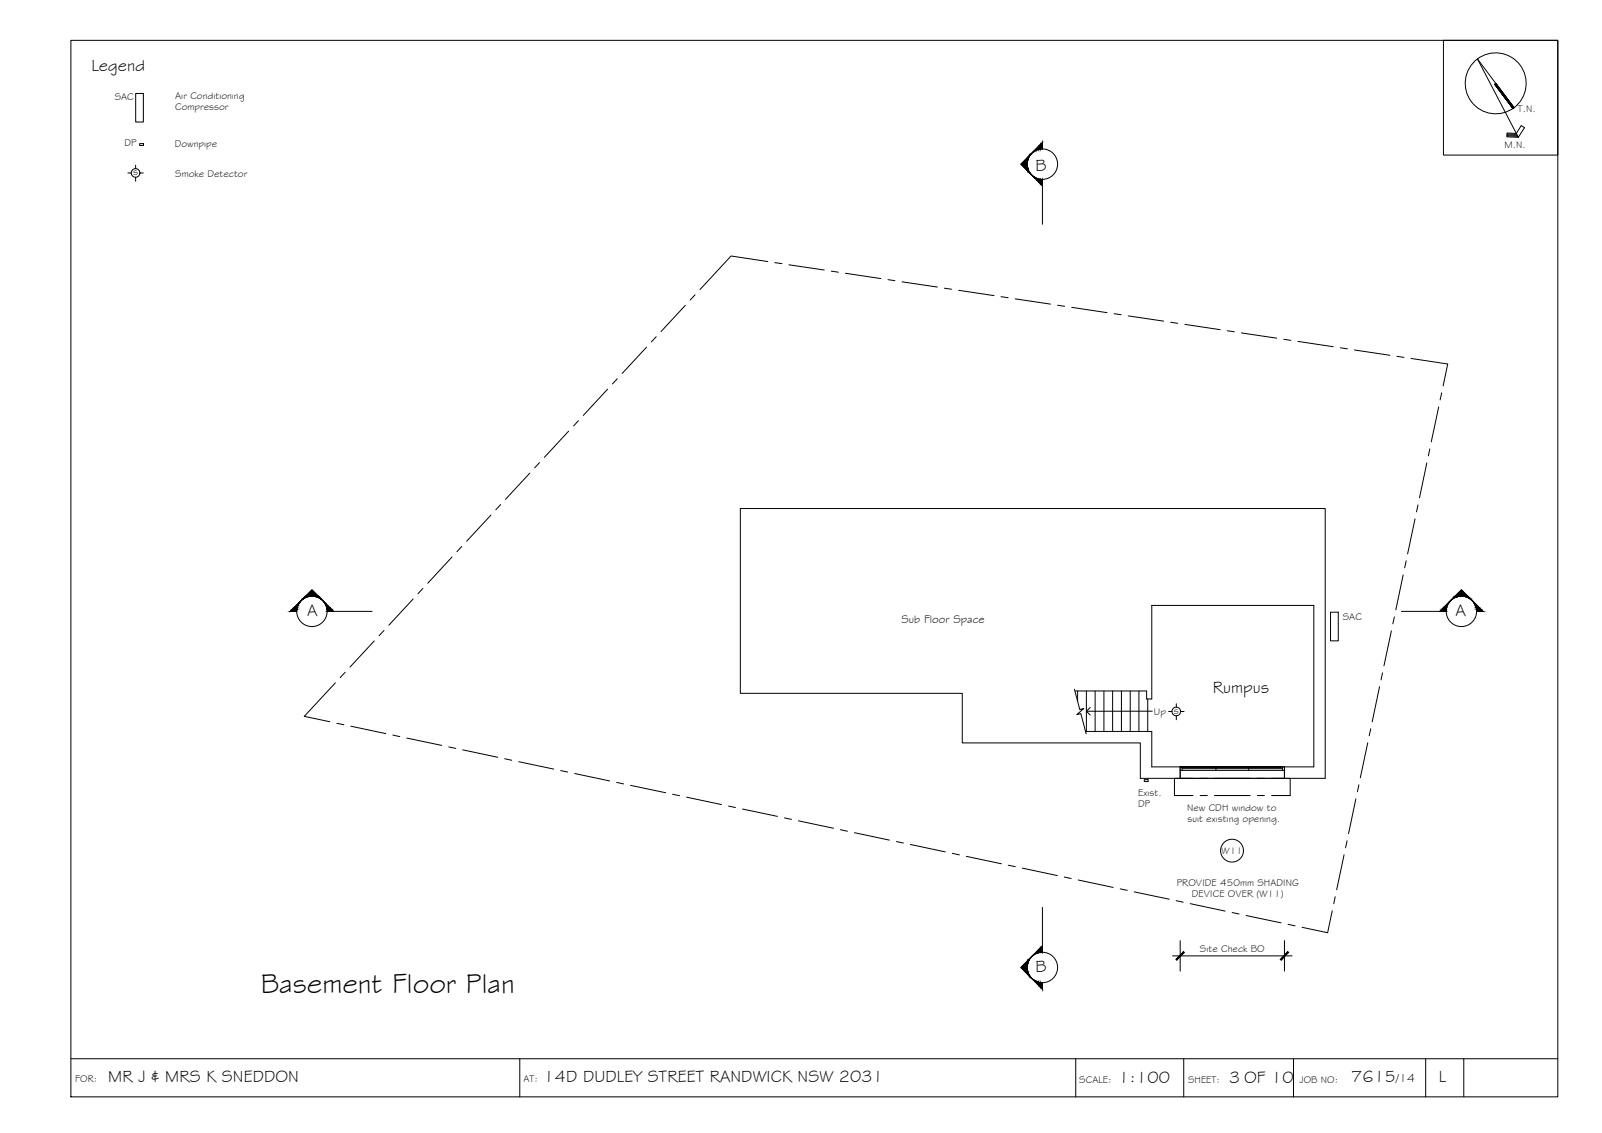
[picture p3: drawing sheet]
<svg xmlns="http://www.w3.org/2000/svg" width="420mm" height="297mm" viewBox="0 0 420 297" stroke-linecap="round" stroke-linejoin="round" font-family="sans-serif">
<!-- layer: BORDER -->
<g fill="none" stroke="#000" stroke-width=".26">
<path d="M18.6 10.6h390v277h-390zM378.6 10.6h30v30.1h-30zM392 22.1l4.8 6.4M395.2 35.6l2.9 .1M395.2 35.4l2.8 .1M395.3 35.1l2.5 .1M397.1 28.3l-9.6-12.8 10.7 20.5 1.6-2.5-.8-.6-1.3 2.1-2.4-.1-.1 1 3 .1M18.6 277.6h390M136.3 277.6v10M282.1 277.6v10M310.5 277.6v10M339.2 277.6v10"/>
<path d="M373.9 277.6v10M383.9 277.6v10"/>
<circle cx="392.3" cy="21.8" r="8"/>
</g>
<!-- layer: SERVICES -->
<g fill="none" stroke="#000" stroke-width=".26">
<path d="M35.6 24.5h2v7.5h-2zM36.6 37.6h1v.5h-1zM33.5 45.4h.9M35.6 43.3v.9M35.6 46.5v1M36.7 45.4h.9M349 160.5h2v7.5h-2zM306.5 186.5h.9M308.5 184.5v.9M308.5 187.7v1M309.7 186.5h.8M300.1 204.4h1v.5h-1z"/>
<circle cx="35.6" cy="45.3" r="1.13"/>
<circle cx="308.5" cy="186.5" r="1.13"/>
</g>
<!-- layer: EXISTING -->
<g fill="none" stroke="#000" stroke-width=".26">
<path d="M194.2 133.3h153.4v70.8h-48.5v-9.3h-46.7v-13h-58.2zM281.9 181.2h18.8v2.1h1.4v-24.6h42.5v42.4h-42.5v-9.3h-17.4M282.6 181.2v2.6M284.9 181.2v10.6M287.2 181.2v10.6M289.5 181.2v10.6M291.8 181.2v10.6M294.1 181.2v10.6M296.4 181.2v10.6M298.7 181.2v10.6M301 183.3v8.5M309.5 201.1v3"/>
<path d="M336.9 201.1v3"/>
</g>
<!-- layer: 0.13 -->
<path d="M281.8 180.7l1.4 5.3 1.1-.2-1.9 1.6 1.1-.3 1.4 5.3" fill="none" stroke="#000" stroke-width=".26"/>
<!-- layer: BORDER -->
<g fill="#000" stroke="#000" stroke-width=".26">
<path d="M392.3 21.9l4.8 6.4-.3 .1zM392.3 21.9l4.8 6.4z"/>
<path d="M392 22.1l4.8 6.3-4.5-6.5zM392 22.1l4.8 6.3z"/>
</g>
<!-- layer: BOUNDARY -->
<g fill="none" stroke="#000" stroke-width=".26">
<path d="M182.3 77.3l-1.3 1.4M201.4 68.6l-9.7-1.5-8.1 8.8M203.2 68.8l1.9 .3M206.9 69.4l9.3 1.4M218 71.1l1.9 .3M221.7 71.6l9.3 1.4M232.9 73.3l1.8 .3M236.6 73.9l9.3 1.4M247.7 75.6l1.9 .2M251.4 76.1l9.3 1.4M262.5 77.8l1.9 .3M266.2 78.4l9.3 1.3"/>
<path d="M161.9 99.3l-1.3 1.4M169.6 91l-6.4 6.9M172.1 88.3l-1.3 1.4M179.8 80l-6.4 6.9M277.4 80l1.8 .3M281.1 80.6l9.3 1.4M292.2 82.2l1.9 .3M295.9 82.8l9.3 1.4M307 84.5l1.9 .3M310.8 85l9.2 1.4M321.9 86.7l1.8 .3M325.6 87.3l9.2 1.4"/>
<path d="M336.7 89l1.8 .2M340.4 89.5l9.3 1.4M351.5 91.2l1.9 .3M355.2 91.8l9.3 1.3M366.4 93.4l1.8 .3M370.1 94l9.6 1.4-1.2 5.8M149.1 113l-6.3 6.9M151.7 110.3l-1.3 1.4M159.3 102l-6.3 6.9M375 117.7l-.4 1.8M377.3 106.7l-1.9 9.2M378.1 103l-.4 1.9"/>
<path d="M128.8 135l-6.4 6.9M131.3 132.3l-1.3 1.4M139 124l-6.4 6.9M141.5 121.3l-1.3 1.4M371.1 136l-1.9 9.2M371.9 132.4l-.4 1.8M374.2 121.4l-1.9 9.1M108.4 157l-6.4 6.9M110.9 154.3l-1.3 1.4M118.6 146l-6.4 6.9M121.1 143.3l-1.3 1.3M368 150.7l-1.9 9.2"/>
<path d="M368.8 147l-.4 1.9M88 179l-8.2 8.8 6.7 1.4M90.5 176.3l-1.3 1.3M98.2 168l-6.4 6.9M100.7 165.3l-1.3 1.4M362.6 176.4l-.4 1.8M364.9 165.4l-1.9 9.2M365.7 161.7l-.4 1.8M88.3 189.6l1.9 .4M92 190.4l9.2 1.9M103 192.7l1.8 .4M106.7 193.5l9.2 1.9"/>
<path d="M117.7 195.8l1.8 .4M121.4 196.6l9.1 1.9M132.4 198.9l1.8 .4M136 199.7l9.2 1.9M358.7 194.7l-1.9 9.2M359.5 191.1l-.4 1.8M361.8 180.1l-1.9 9.1M147.1 202l1.8 .4M150.7 202.8l9.2 1.9M161.7 205.1l1.9 .4M165.4 205.9l9.2 1.9M176.4 208.2l1.8 .4"/>
<path d="M180.1 209l9.1 1.9M191.1 211.3l1.8 .4M194.7 212.1l9.2 1.9M205.7 214.4l1.9 .4M209.4 215.2l9.2 1.9M220.4 217.5l1.9 .4M224.1 218.3l9.2 2M355.6 209.4l-1.9 9.2M356.4 205.8l-.4 1.8M235.1 220.6l1.8 .4M238.8 221.4l9.1 1.9M249.8 223.7l1.8 .4"/>
<path d="M253.4 224.5l9.2 2M264.4 226.8l1.9 .4M268.1 227.6l9.2 1.9M279.1 229.9l1.9 .4M282.8 230.7l9.2 2M293.8 233l1.8 .4M297.5 233.8l9.1 1.9M308.5 236.1l1.8 .4M312.2 236.9l9.1 2M323.2 239.2l1.8 .4M349.4 238.8l-1.2 5.7-6.7-1.4M350.2 235.1l-.4 1.8"/>
<path d="M352.5 224.1l-1.9 9.2M353.3 220.4l-.4 1.9M326.8 240l9.2 1.9M337.8 242.3l1.9 .4"/>
</g>
<!-- layer: SECTION POINT -->
<g fill="#000" stroke="#000" stroke-width=".26">
<path d="M267.7 43l1.7-1.6v3.3zM269.9 40.9l.3-.3-.3 .5zM270.2 45.4l.4 .5zM270.6 45.9l.4 .4zM271 39.8l-.4 .4zM79 157.5l-.4 .4zM79.7 156.8h.2l-.5 .3zM81.8 154.6l1.7 1.7h-3.3zM84.2 157.1l.5 .4zM84.7 157.5l.4 .4zM380.5 157.5l-.4 .4zM380.5 157.5l.4-.4z"/>
<path d="M383.3 154.6l1.6 1.7h-3.3zM385.2 156.8l.5 .3zM386.1 157.5l.4 .4zM269.4 252v3.3l-1.7-1.6zM269.9 255.6l.3 .5zM270.6 250.8l-.4 .4zM271 250.4l-.4 .4zM270.6 256.5l.4 .4z"/>
<path d="M271 39.8l.4-.4zM271.4 39.4v.2l-.4 .3z"/>
<path d="M271.9 38.9l-.5 .7zM271.9 38.9v.5l-.5 .2z"/>
<path d="M271.9 38.9v.5l.5-1zM272.4 38.4v.8l-.5 .2z"/>
<path d="M272.9 37.9l-.5 .5v.8zM272.9 37.9v1.2l-.5 .1z"/>
<path d="M272.9 37.9v1.2l.5-1.7zM273.4 37.4v1.6l-.5 .1z"/>
<path d="M269.4 41.4v1.4zM269.5 41.3l-.1 1.5z"/>
<path d="M269.4 43.3v1.4zM269.5 43.9v.9z"/>
<path d="M269.6 41.1l-.1 1.1zM269.6 41.1l-.1 1.1z"/>
<path d="M269.5 43.9v.9l.1-.4zM269.6 44.4v.6l-.1-.2z"/>
<path d="M269.6 41.1v.5l.3-.7zM269.9 40.9l-.3 .7z"/>
<path d="M269.6 44.4v.6h.3zM269.6 45h.3v.2z"/>
<path d="M270.2 40.6l-.3 .5zM270.2 40.6l.4-.4z"/>
<path d="M269.9 45v.2l.3 .2zM269.9 45.2l.3 .3z"/>
<path d="M271 46.2l.4 .3zM271 46.3l.4 .2v.2z"/>
<path d="M271.4 46.5v.2l.5 .1zM271.4 46.7l.5 .1v.4z"/>
<path d="M271.9 46.8v.4l.5-.3zM271.9 47.2l.5-.3v.8z"/>
<path d="M272.4 46.9v.8l.5-.7zM272.9 47v1.2l-.5-.5z"/>
<path d="M272.9 47v1.2l.5-1.2zM273.4 47v1.7l-.5-.5z"/>
<path d="M76.2 160.3l.5-.5h1.2zM76.2 160.3h1.6l.1-.5z"/>
<path d="M76.7 159.8l.5-.5h.8zM76.7 159.8h1.2l.1-.5z"/>
<path d="M77.2 159.3l.5-.5h.4zM77.2 159.3h.8l.1-.5z"/>
<path d="M77.7 158.8l.7-.5zM77.7 158.8h.4l.3-.5z"/>
<path d="M78.6 157.9l-.4 .4zM78.2 158.3l.5-.4z"/>
<path d="M79.7 156.8l.2-.3h.5zM79.7 156.8l.7-.3z"/>
<path d="M79.4 157.1l.5-.3zM79 157.5l.4-.4z"/>
<path d="M79.9 156.5l.2-.1h.9zM79.9 156.5l1.1-.1z"/>
<path d="M80.1 156.4l1.4-.1zM80.1 156.4l1.4-.1z"/>
<path d="M82.1 156.3h1.4zM82.7 156.4h.9z"/>
<path d="M82.7 156.4h.9l-.4 .1zM83.2 156.5h.5l-.1-.1z"/>
<path d="M83.2 156.5h.5v.3zM83.7 156.5v.3h.3z"/>
<path d="M83.7 156.8l.5 .3zM84 156.8l.3 .3z"/>
<path d="M85 157.9l.3 .4zM85.1 157.9l.2 .4h.2z"/>
<path d="M85.3 158.3h.2v.5zM85.5 158.3v.5h.4z"/>
<path d="M85.5 158.8h.4l-.2 .5zM85.9 158.8l-.2 .5h.8z"/>
<path d="M85.7 159.3h.8l-.7 .5zM85.8 159.8h1.2l-.5-.5z"/>
<path d="M85.8 159.8h1.2l-1.2 .5zM85.8 160.3h1.7l-.5-.5z"/>
<path d="M378.1 159.8l1.2 .5v-.5zM378.1 159.8l1.2 .5h-1.7z"/>
<path d="M378.7 159.3l.6 .5 .1-.5zM378.7 159.3l.6 .5h-1.2z"/>
<path d="M379.2 158.8l.2 .5 .2-.5zM378.7 159.3l.5-.5 .2 .5z"/>
<path d="M379.6 158.3v.5l.2-.5zM379.6 158.3v.5h-.4z"/>
<path d="M380.1 157.9l-.3 .4zM380.1 157.9l-.3 .4h-.2z"/>
<path d="M381.1 156.8l-.2 .3 .5-.3zM381.1 156.8l-.3 .3z"/>
<path d="M381.4 156.5v.3l.5-.3zM381.1 156.8l.3-.3v.3z"/>
<path d="M381.5 156.4l.4 .1 .5-.1zM381.5 156.4l.4 .1h-.5z"/>
<path d="M381.6 156.3h1.4zM381.5 156.4h.9z"/>
<path d="M383.6 156.3l1.4 .1zM383.6 156.3l1.4 .1z"/>
<path d="M384.1 156.4l1.1 .1-.2-.1zM384.1 156.4l1.1 .1z"/>
<path d="M384.7 156.5l.7 .3-.2-.3zM384.7 156.5l.7 .3z"/>
<path d="M385.2 156.8l.5 .3zM385.7 157.1l.4 .4z"/>
<path d="M386.5 157.9l.4 .4zM386.5 157.9l.4 .4h-.2z"/>
<path d="M386.7 158.3l.7 .5zM386.7 158.3l.7 .5h-.4z"/>
<path d="M387 158.8l.9 .5-.5-.5zM387 158.8l.9 .5h-.8z"/>
<path d="M387.1 159.3l1.3 .5-.5-.5zM387.1 159.3l1.3 .5h-1.1z"/>
<path d="M387.3 159.8l1.6 .5-.5-.5zM387.3 159.8l1.6 .5h-1.6z"/>
<path d="M269.4 253.9l.1 1.5zM269.4 253.9l.1 1.5z"/>
<path d="M269.4 252v1.4zM269.4 252l.1 .8z"/>
<path d="M269.5 254.5l.1 1.1zM269.5 254.5l.1 1.1z"/>
<path d="M269.5 251.9l.1 .4-.1 .5zM269.6 251.7l-.1 .2 .1 .4z"/>
<path d="M269.6 255.1l.3 .7-.3-.2zM269.6 255.1l.3 .7z"/>
<path d="M269.6 251.7h.3l-.3 .6zM269.6 251.7h.3v-.2z"/>
<path d="M269.9 255.6l.3 .5zM270.2 256l.4 .5z"/>
<path d="M269.9 251.5l.3-.3-.3 .5zM269.9 251.5l.3-.3z"/>
<path d="M271 256.8l.4 .5zM271 256.8l.4 .5z"/>
<path d="M271 250.4l.4-.2zM271 250.4l.4-.2v-.2z"/>
<path d="M271.4 257.1l.5 .7zM271.4 257.1l.5 .7v-.5z"/>
<path d="M271.4 250h.5l-.5 .2zM271.4 250h.5v-.5z"/>
<path d="M271.9 257.3l.5 1-.5-.5zM271.9 257.3l.5 1v-.8z"/>
<path d="M271.9 249.5l.5 .3-.5 .2zM272.4 249l-.5 .5 .5 .3z"/>
<path d="M272.4 257.5l.5 1.3-.5-.5zM272.4 257.5l.5 1.3v-1.2z"/>
<path d="M272.4 249l.5 .7-.5 .1zM272.4 249l.5 .7v-1.2z"/>
<path d="M272.9 257.6l.5 1.7-.5-.5zM272.9 257.6l.5 1.7v-1.6z"/>
<path d="M272.9 248.5l.5 1.2h-.5zM272.9 248.5l.5 1.2v-1.7z"/>
</g>
<g fill="none" stroke="#000" stroke-width=".26">
<path d="M273.4 39v-1.6l-5.7 5.6 5.7 5.7M273.4 47v11.8M77.8 160.3h-1.6l5.6-5.7 5.7 5.7M85.8 160.3h11.8M367.5 160.3h11.8M377.6 160.3l5.7-5.7 5.6 5.7h-1.6M273.4 237.9v11.8M273.4 248l-5.7 5.7 5.7 5.6v-1.6"/>
<circle cx="273.4" cy="43" r="4"/>
<circle cx="81.8" cy="160.3" r="4"/>
<circle cx="383.3" cy="160.3" r="4"/>
<circle cx="273.4" cy="253.6" r="4"/>
</g>
<!-- layer: WINDOWS -->
<g fill="none" stroke="#000" stroke-width=".26">
<path d="M309.5 204.1h27.4M309.5 202h27.4M310 201.5h26.4M310 201.1v.9M318.9 201.1v.9M327.5 201.1v.9M336 201.1h-26.5h26.5M336 201.1h-26.5h27.4M336.4 201.1v.9"/>
<circle cx="323.1" cy="223" r="3"/>
</g>
<!-- layer: NEWWORK -->
<path d="M309.5 201.1v3M336.9 201.1v3" fill="none" stroke="#000" stroke-width=".26"/>
<!-- layer: DIMENSION -->
<path d="M307.5 250.6h31.4M309.5 246.6v8M336.9 246.6v8" fill="none" stroke="#000" stroke-width=".26"/>
<!-- layer: 0 -->
<g fill="#000" stroke="#000" stroke-width=".26">
<path d="M310.4 249.5l-1.8 2.2 2-2zM308.4 251.5l2-2-1.8 2.2z"/>
<path d="M335.8 251.5l.2 .2 1.8-2.2zM337.8 249.5l.2 .2-2 2z"/>
</g>
<!-- layer: ROOFPLAN -->
<path d="M312.9 204.1h-4.9v4.5h4.9M314.8 208.6h1.8M314.8 204.1h1.8M318.5 208.6h9.4M318.5 204.1h9.4M329.8 208.6h1.8M329.8 204.1h1.8M333.5 204.1h4.9v4.5h-4.9" fill="none" stroke="#000" stroke-width=".26"/>
<!-- layer: 0 -->
<path d="M285.9 185.5l-1 1 1 1M302.2 186.5h-17.3" fill="none" stroke="#000" stroke-width=".26"/>
<text font-size="7.5" x="68.4" y="260.4">Basement Floor Plan</text>
<g font-size="4.5">
<text x="24" y="18.6">Legend</text>
<text x="271.6" y="44.7">B</text>
<text x="80.5" y="161.4">A</text>
<text x="381.7" y="161.4">A</text>
<text x="318.1" y="181.6">Rumpus</text>
<text x="271.6" y="254.9">B</text>
<text x="28.4" y="283.6">MR J &amp; MRS K SNEDDON</text>
<text x="142.6" y="283.6">14D DUDLEY STREET RANDWICK NSW 2031</text>
<text x="293.3" y="283.9">1:100</text>
<text x="322.3" y="283.9">3 OF 10</text>
<text x="354.4" y="283.8">7615</text>
<text x="377.3" y="283.7">L</text>
</g>
<text font-size="3.2" x="366.2" y="283.8">/14</text>
<text font-size="3" x="236.4" y="163.4">Sub Floor Space</text>
<g font-size="2.6">
<text x="30.1" y="26.2">SAC</text>
<text x="45.9" y="28.8">Compressor</text>
<text x="46" y="25.9">Air Conditioning</text>
<text x="398" y="29.5">T.N.</text>
<text x="32.6" y="38.3">DP</text>
<text x="45.8" y="38.7">Downpipe</text>
<text x="394.6" y="38.8">M.N.</text>
<text x="34.9" y="45.9">s</text>
<text x="45.9" y="46.3">Smoke Detector</text>
<text x="352.2" y="162.6">SAC</text>
<text x="302.6" y="187.4">Up</text>
<text x="307.9" y="187.1">s</text>
<text x="298.5" y="208.6">Exist.</text>
<text x="298.5" y="211.5">DP</text>
<text x="311.3" y="212.7">New CDH window to</text>
<text x="311.4" y="215.6">suit existing opening.</text>
<text x="320.4" y="223.8">W11</text>
<text x="308.6" y="232.3">PROVIDE 450mm SHADING</text>
<text x="312.6" y="235.2">DEVICE OVER (W11)</text>
<text x="314.7" y="249.5">Site Check BO</text>
<text x="19.7" y="283.8">FOR:</text>
<text x="137.3" y="283.6">AT:</text>
<text x="283" y="283.9">SCALE:</text>
<text x="311.6" y="283.9">SHEET:</text>
<text x="340.8" y="283.9">JOB NO:</text>
</g>
</svg>
